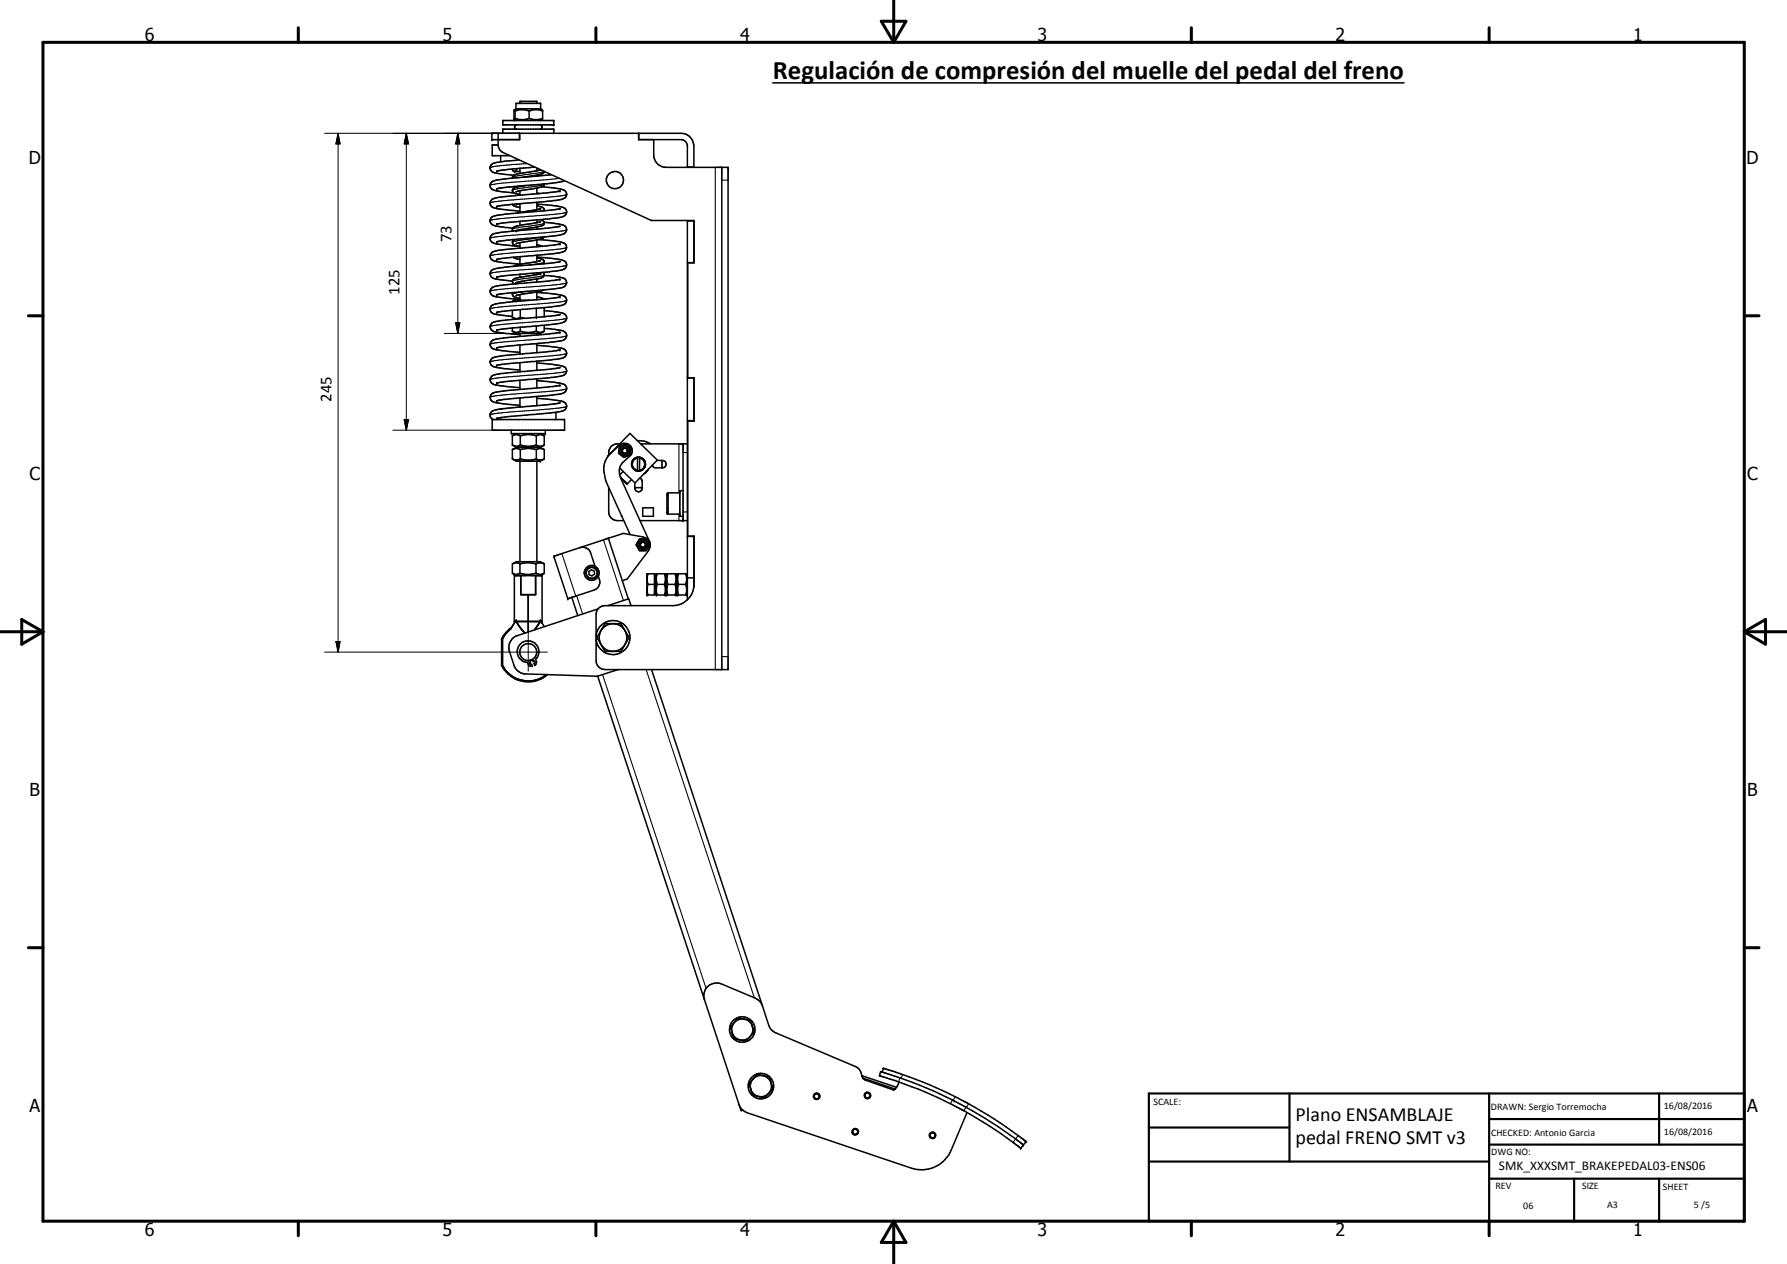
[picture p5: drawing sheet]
<svg xmlns="http://www.w3.org/2000/svg" width="420mm" height="297mm" viewBox="0 0 420 297" stroke-linecap="round" stroke-linejoin="round" font-family="sans-serif">
<g fill="none" stroke="#000" stroke-width=".35">
<path d="M181.7 19.5h148.4M117.1 31.3l.1 3.1 .3 .9 .8 .6 34.8 15.9h10.1v10h-1.5v27h1.5v10.2h-1.5v27h1.5v11.3a5.1 5.1 0 0 1-5 5h-16a2 2 0 0 0-2 2v4.9M117.1 34.1h-1.4v2.5h4.1M117.7 36.6v1.4M117.8 38l-.4 .1a1.94 1.94 0 0 0-2.2 1.2 1.52 1.52 0 0 0 1.8 1.5l3.8 .4M118.2 28.3h12v1h-12zM118.2 31.3v-.9h12v.9M120.5 39.8l.3 .5h1.4M121 25.8l.1 .3M121 25.8l-.1 .3 .1 2M121 28.1l.3 .2M121.1 26.1l-.1 2"/>
<path d="M121.1 26.1a4.5 4.5 0 0 1 3.3 0M121.3 29.3a.52 .52 0 0 0-.3 .6 .52 .52 0 0 0 .5 .5M121.3 25.6v-1.3h5.8v1.3M121.3 25.6h5.8M121.3 25.6l-.3 .2M121.4 39.6v.4l-.3 .3M122.1 37.6l-4.3 .4M122.1 31.3v1.5M122.2 31.3v1.5h-6.6v-1.5h44.5a3 3 0 0 1 3 3v5M122.2 24.3v-.5h4v.5M122.2 39.6v1.2M124.4 26.1a4.2 4.2 0 0 1 3.2 0"/>
<path d="M124.4 27.9a6 6 0 0 1-3.3 0M124.4 27.9a4.8 4.8 0 0 0 3.2 0M124.4 26.1v1.8M125.8 39.3l-6.2 .5-2.8 .4M126.2 39.5v.6M127.1 39.9l-5.5 1-.8 .3M127.1 25.6l.5 .5M127.2 29.3l.3 .6-.1 .2-.4 .3M127.6 26.1v1.8M127.6 27.9l-.1 .2-.4 .2M150.1 31.3v1.5h10l.8 .3 .7 .9v5.3M150.2 31.3v1.5"/>
<path d="M153.7 32.8v3.9a3 3 0 0 0 3 2.6h14.5v118.1h-29a2.09 2.09 0 0 1-2-2.1v-4.8M161.6 39.2h1.5M169.7 39.3v118.1M120.5 48l.7 .6 1 .2M120.8 41.2l-.2 .2-.1 .5M121.2 56.3a.71 .71 0 0 0-.7 .6 .71 .71 0 0 0 .6 .8l1.1 .2M122.2 58.3l-4.5 .5a2.27 2.27 0 0 0-2.4 1.1 1.6 1.6 0 0 0 1.7 1.6l5.2 .6M122.2 43.7v.1M122.2 44.8v1.1M122.2 47.9v2M122.2 52v1M122.2 54v.1"/>
<path d="M122.2 57v1.3M122.3 43.7l-5.5 .7M122.3 54.1l-.5 .1a17.9 17.9 0 0 0-6.1 .9 1.2 1.2 0 0 0-.4 1.4 1.2 1.2 0 0 0 1.2 .8l5.6 .6M122.3 54l-1 .2M122.4 47.9l-1.1 .2M123.5 43.6l-1.7 .3a1.06 1.06 0 0 0-1.2 1.1 2.36 2.36 0 0 0 1.6 .7M126.2 51.7l-7.3 .6-2.1 .4M126.2 49.3l-4.8 .8M126.2 41.1v.3M126.2 44.2v1.3M126.2 47.5v1.8M126.2 51.7v.6"/>
<path d="M126.2 53.3v.5M126.2 56.4v1.6M126.2 60v1.5M126.2 48.4a2 2 0 0 1 1.7 .7l.1 .4M126.2 47.9l4.2 .4a3.2 3.2 0 0 1 2.7 1.1 1.26 1.26 0 0 1-1.2 1.7l-5.7 .6M126.2 57.5l1.3 .4M126.2 45.3l.7 .2M126.8 56.3l5.1 .6a1.24 1.24 0 0 1 1.3 1.3 1.24 1.24 0 0 1-1.4 1.2l-4.8 .5-6.3 .6M127 51.6l.7 .3 .3 .4M127.1 52.1l-5.6 1a.84 .84 0 0 0-.9 1.2M127.1 49l-.9 .3M127.4 43.9l4.5 .5a1.21 1.21 0 0 1 1.3 1.2 1.21 1.21 0 0 1-1.2 1.3l-2.9 .4-10.3 .9-2 .3"/>
<path d="M127.9 55.7a2.25 2.25 0 0 1-2 .7l-4.6 .9M128 43.2a1.14 1.14 0 0 1-1.2 .9l-5.5 1M128 52.3a1.22 1.22 0 0 1-1.4 1l-4.3 .7M128 49.5l-7.1 .7a14 14 0 0 0-5.3 .9 1.23 1.23 0 0 0-.2 1.3 1.23 1.23 0 0 0 1.2 .7l4 .5M128 52.2l3.1 .4a2.09 2.09 0 0 1 2.2 1.3 1.53 1.53 0 0 1-1.7 1.3l-12.4 1.2-2.4 .4M128 40.3a1.54 1.54 0 0 1-1.6 .8l-3.4 .6M129.7 41.1l-12.6 1.2a1.78 1.78 0 0 0-1.9 1.1 1.47 1.47 0 0 0 1.7 1.5l4 .4M131.6 53.2h.1M131.6 57.3l-1.7 .4-7.7 .6M131.6 57.3h.1M131.6 49l-3.6 .5M131.6 49h.1"/>
<path d="M131.6 44.9l-3 .4-11.2 1.1a2.18 2.18 0 0 0-2.1 1.1 1.6 1.6 0 0 0 1.7 1.6l5.2 .5M131.6 44.9h.1M131.7 53.2l-2.6 .4-6.8 .5M132.7 42.5a67.2 67.2 0 0 1-10.4 1.2M161.6 51.8v89.2M161.6 51.9h1.5M163.1 51.8v10M116.8 65.1v.1M120.5 66l.1 .5 .3 .2M120.5 72.9v1.7M120.5 77.1v.8M120.5 74.6a1.76 1.76 0 0 0 1.8 0"/>
<path d="M120.5 74.6l.7 .4M120.5 77.9l.9 .5h5.6l1-.5M120.5 77.9a1.61 1.61 0 0 0 1.8 0M120.5 77.1l-3.7 .5M120.6 68.7a.71 .71 0 0 0 0 .9 .71 .71 0 0 0 .7 .3l.9 .2M120.7 60.5l-3.9 .5M120.7 60.5l1.5 .5M121.2 75l-3.1 .3a3.4 3.4 0 0 0-2.8 1 1.25 1.25 0 0 0 1.2 1.7l5.7 .7M122.2 60.3v1.8M122.2 64.5v.7M122.2 66.2v.4M122.2 69.3v1.3"/>
<path d="M122.2 78.4v.7M122.2 79a28.3 28.3 0 0 0-6.5 1.1 1.2 1.2 0 0 0-.3 1.3 1.2 1.2 0 0 0 1.1 .8l5.7 .6M122.2 66.6l-4.8 .5a2.18 2.18 0 0 0-2.1 1.1 1.31 1.31 0 0 0 1.2 1.5l5.7 .7M122.2 62.1l-1.5 .5M122.3 72.8v1.8M122.3 76.9v1M122.3 74.6l1.1 .2M122.3 77.9a6.1 6.1 0 0 0 3.8 0M122.3 72.8l-5.5 .6M124.5 70.6h-3.5l-.5 .3M126.1 74.6h.1M126.1 76.6l-5.6 .5"/>
<path d="M126.1 72.4v2.2M126.1 76.6v1.3M126.1 77.9a1.61 1.61 0 0 0 1.9 0M126.2 64.1l-9.4 1M126.2 64.1v.4M126.2 65.5v.8M126.2 68.6v1.8M126.2 78.4v.3M126.2 60.6l.7 .1a.85 .85 0 0 1 .9 .4 .85 .85 0 0 1 0 .9M126.2 60.4l4.6 .4a3.5 3.5 0 0 1 2.2 .8 1.26 1.26 0 0 1-1.1 1.9l-5.7 .6M126.2 68.7l4.6 .4a3.5 3.5 0 0 1 2.2 .8 1.23 1.23 0 0 1-1.1 1.9l-9.6 1M126.2 69.8l1.6 .5"/>
<path d="M127.1 61.3l-4.9 .8M127.1 64.3l-5 .9a1.64 1.64 0 0 0-1.6 .8M127.6 64l.3 .3 .1 .3M127.7 68.2l-1.3 .4-5.1 .9M127.8 72.3l.2 .1v2M128 76.5v1.4M128 64.7l3.1 .4a1.99 1.99 0 0 1 2.2 1.3 1.65 1.65 0 0 1-1.9 1.3l-10.9 1-3.7 .6M128 73l2.8 .3a2.5 2.5 0 0 1 2.3 1 1.11 1.11 0 0 1-.6 1.4l-1.7 .4-4.7 .5M128 77.1l2.8 .4a2.61 2.61 0 0 1 2.3 .9 1.34 1.34 0 0 1-1.5 1.7l-14.8 1.6M128 64.6l-.1 .2a3.2 3.2 0 0 1-2.4 .9l-4.2 .7M131.6 61.5h.1M131.6 73.9l-2.1 .4-8.3 .7"/>
<path d="M131.6 73.9h.1M131.6 69.8l-2.3 .3-5.8 .6a39.1 39.1 0 0 0-7.7 1 1.25 1.25 0 0 0-.4 1.5 1.25 1.25 0 0 0 1.4 .7l3.7 .4M131.6 69.8h.1M131.7 78.1l-2.6 .4-6.9 .5M131.7 61.5l-2.4 .3-5.9 .6a33.8 33.8 0 0 0-7.6 1 1.2 1.2 0 0 0-.4 1.4 1.2 1.2 0 0 0 1.2 .8l3.9 .4M131.7 65.6l-2.6 .4-6.9 .6M161.6 61.7h1.5M115.7 98.6h17v2.5h-17zM116.8 85.9h.1M117.7 98.1v.5M118.1 96.1h-.4M122.2 81.1v2.1"/>
<path d="M122.2 85.2v2.2M122.2 89.4v2.1M122.2 93.5v2.2M122.2 91.5l-2.5 .2a10.1 10.1 0 0 0-4 .8 1.2 1.2 0 0 0-.3 1.4 1.2 1.2 0 0 0 1.1 .7l5.7 .6M122.2 87.4l-4.1 .4a3.4 3.4 0 0 0-2.8 1 1.42 1.42 0 0 0 1.7 1.8l5.2 .5M122.2 83.2l-5.6 .7a1.21 1.21 0 0 0-1.3 1.1 1.21 1.21 0 0 0 1.2 1.3l5.7 .7M126.2 89l-7.3 .7-2.1 .3M126.2 84.9l-9.4 1M126.2 93.2l-9.4 .9M126.2 80.7v2.2M126.2 84.9v2.1M126.2 89v2.2"/>
<path d="M126.2 93.2v2.1M126.2 93.6l3.8 .4a3.8 3.8 0 0 1 3.1 1 1.21 1.21 0 0 1-1.2 1.7l-13 1.3-2.1 .3M126.2 81.2l4.9 .5a2.12 2.12 0 0 1 2 .9 1.21 1.21 0 0 1-1.2 1.6l-5.7 .7M126.2 85.3l4.9 .5a1.93 1.93 0 0 1 2.2 1.4 1.87 1.87 0 0 1-2.2 1.3l-4.9 .5M126.2 89.5l4.9 .5a1.93 1.93 0 0 1 2.2 1.3 1.95 1.95 0 0 1-2.2 1.4l-4.9 .5M130.7 96.9v1.7M131.6 94.7l-2.1 .3-12.8 1.3a1.31 1.31 0 0 0-1.2 .6 1.31 1.31 0 0 0 0 1.4l.5 .3M131.6 94.7h.1M131.6 86.4l-2.1 .3-7.3 .7M131.6 86.4h.1M131.6 82.2l-2.1 .4-7.3 .6M131.6 82.2h.1"/>
<path d="M131.7 90.6l-9.5 .9M161.6 88.8h1.5M161.6 98.8h1.5M163.1 88.8v10.2M120.2 101.1v.8h8v-.8M120.5 102.4v2.2M120.5 105.7v2.1M120.5 107.8l.9 .6h5.6l1-.6M120.5 107.8l.7 .3h.7l.4-.3M120.5 105.7a1.76 1.76 0 0 1 1.8 0M120.5 104.6l.9 .3 .9-.3M120.5 102.4a1.61 1.61 0 0 1 1.8 0"/>
<path d="M120.5 104.6l.9 .5M121.4 105.1h5.6M121.4 105.1l-.9 .6M121.4 101.9l-.9 .5M122.2 108.4v23.6M122.3 107.8a5.8 5.8 0 0 0 3.8 0M122.3 105.7a6.1 6.1 0 0 1 3.8 0M122.3 102.4v2.2M122.3 105.7v2.1M122.3 104.6a5.8 5.8 0 0 0 3.8 0M122.3 102.4a6.1 6.1 0 0 1 3.8 0M126.1 107.8l.7 .3h.7l.5-.3"/>
<path d="M126.1 104.6l.9 .3 1-.3M126.1 105.7a1.73 1.73 0 0 1 1.9 0M126.1 102.4v2.2M126.1 105.7v2.1M126.1 102.4a1.61 1.61 0 0 1 1.9 0M126.2 108.4v23.6M127 105.1l1 .6M127 101.9l1 .5M128 102.4v2.2M128 105.7v2.1M128 104.6l-1 .5M142.9 107.3l5.2-5.4 6.4 6.2-5.2 5.4-3.6-3.5"/>
<path d="M143.1 114.6v5.7a2.09 2.09 0 0 0 2 2h1.5M145.7 104.3a2.18 2.18 0 0 0-2.6 2.6M145.7 104.9l.6-.2a1.04 1.04 0 0 1 1.5 .2l.6 .5-.2 1.5-.6 .2a1.07 1.07 0 0 1-1.7-.3 .92 .92 0 0 1-.3-1.3zM146 112.4l1.4 1.3 1.1-1M146.2 106l.2 .5 .4 .2M146.3 105.5l-.1 .4M146.4 105.4l.7-.2 .4 .2 .1 .5M146.5 110.8l-.8 .8M146.8 105.2a.74 .74 0 0 0-.6 .9 .74 .74 0 0 0 1 .5M147 105.2l.6 .5M147.5 106.4l-.2 .2M147.6 105.8a.72 .72 0 0 1-.7 .9"/>
<path d="M147.6 106l-.1 .3M148.6 109.6h-.1M148.7 108.2a1.65 1.65 0 0 0 .1 1.8 1.65 1.65 0 0 0 1.6 .7M149.3 114.6h1.7M149.7 110.6l-.1 .1M149.8 103.5l1.7 .2 1.5 .6M149.9 107.6a1.48 1.48 0 0 0-1.2 1.5 1.48 1.48 0 0 0 1.2 1.4M149.9 107.5v3.2M149.9 107.5h.5M149.9 110.7h.5M149.9 107.5l-1 .6M150.4 110.5v.2"/>
<path d="M150.4 107.5v.1M150.4 107.6v2.9M150.4 107.6a1.49 1.49 0 0 1 1.2 1.5 1.49 1.49 0 0 1-1.2 1.4M150.4 107.5l.3 .1a1.52 1.52 0 0 1 1 1M150.4 112.4l.4 .2 .1 .3 .1 1.8a.87 .87 0 0 1-.9 .9 .87 .87 0 0 1-.8-.9v-1.2M150.7 104.3h10.9M151.1 119.3h2.5v2h-2.5zM151.5 110l-.5 .5-.6 .2M151.5 109.8a1.62 1.62 0 0 0-.8-2.3 1.62 1.62 0 0 0-2.2 1.1 1.62 1.62 0 0 0 1.4 2.1M151.8 108.9a1.68 1.68 0 0 1-1.1 1.7M152.5 110.2l-.6 .8-.6 .4M154.5 108.2h1.2a.87 .87 0 0 1 .9 .9 .87 .87 0 0 1-.9 .8h-1.9l-.4-.6"/>
<path d="M155.6 108.2v1.7M159.8 115.8h-2.7l-.3 .3 .1 4.6 2.9 .1M160.6 115.3h-.8v6h.8M160.6 104.3v18M120.6 132.5l.8-.5h5.6l1 .5M120.6 134.7l.8 .6M122.2 132.5v2.2M122.2 132.5a6.7 6.7 0 0 1 3.8 0M122.2 132.5a1.61 1.61 0 0 0-1.7 0v2.2l.1 .1a1.41 1.41 0 0 0 1.6-.1M122.2 134.7l.6 .1a5.7 5.7 0 0 0 3.2-.1M122.5 135.3v4.4h3.4v-4.4M124.2 139.7v8.8"/>
<path d="M126 132.5a1.92 1.92 0 0 1 2 0M126 134.7a1.69 1.69 0 0 0 2 0M126 132.5v2.2M128 134.7l-1 .6M128 132.5v2.2M136.3 128.7a2 2 0 0 1 2.6 1.3l1 3.1M138.5 134.3l.6-.4 .6 .3 .1 .7-.6 .4-.7-.3zM143 126.5l-12.8 4.2 3.3 10 6.1-2a2.12 2.12 0 0 0 1.1-3.3M143 126.5h.1M143 126.5l3.6-1.2 4.4 .9a2.14 2.14 0 0 1 1.7 1.8M143 126.5l4.7 14.3M146.1 121.2l.1 .1"/>
<path d="M148.2 125.6l-5.5-12.1a6.6 6.6 0 0 1 0-5.9l1-1.2 2-1.8a1.74 1.74 0 0 1 2.5 .2 1.74 1.74 0 0 1-.2 2.4 6.1 6.1 0 0 0-2.1 2.2 3.7 3.7 0 0 0 .1 3.1l6.7 14.8M150.4 126.7h1.6l.2 .3a1.24 1.24 0 0 1-.1 2l-.2 .4h-1.5l-.6-1a.51 .51 0 0 1 .1-.9zM150.4 127.9l.2 .6 .5 .3M150.5 122.3h11.1M150.7 127.4l.7-.1a.76 .76 0 0 1 .5 1 .76 .76 0 0 1-1.1 .4 .76 .76 0 0 1-.2-1.1M151 127.3l-.6 .5M151.3 127.3l.4 .2M151.5 126.3a1.75 1.75 0 0 1 1.2 2.6M151.7 127.6l.1 .1a.77 .77 0 0 1-.6 1.1M152.1 134.8h1.8v5h-1.8zM152.1 136.4l.2 .9M152.1 138.9l.2 .9"/>
<path d="M152.3 134.8l-.2 1M152.3 137.3l-.2 1M152.3 137.3h1.6M152.7 128.1l-.2 1.2-5 6.8-1.2 .4M153.9 135.2h.2M153.9 139.5h.2M154.5 137.3h1.7M154.5 137.3a3.8 3.8 0 0 0 0 2.5M154.5 134.8l-.2 1.3 .2 1.2M156.2 134.8l.3 1-.3 1.5M156.2 137.3l.3 1-.3 1.5M156.6 135.1l-.1-.3h-2.2l-.2 .3v4.4l.2 .3h2.2l.1-.3"/>
<path d="M156.6 135.1l.2-.3h2.2l.1 .3M156.6 139.5l.2 .3h2.2l.1-.3M156.6 135.1v4.4M157 137.3h1.7M157 134.8l-.2 1 .2 1.5M157 137.3l-.2 1 .2 1.5M158.7 134.8l.3 1-.3 1.5M158.7 137.3l.3 1-.3 1.5M159.1 135.1l.2-.3h2.1l.2 .3M159.1 139.5l.2 .3h2.1l.2-.3M159.1 135.1v4.4M159.5 137.3h1.7"/>
<path d="M159.5 137.3a3.2 3.2 0 0 0 0 2.5M159.5 134.8a3.2 3.2 0 0 0 0 2.5M161.2 134.8l.2 1-.2 1.5M161.2 137.3l.2 1-.2 1.5M161.6 126.1h1.5M161.6 135.8h1.6M163.1 126v12M117.9 150.1h.2M117.9 156.4h.2M117.9 150.1v6.3M117.9 156.4a7 7 0 0 0 10.8 2.1M118.1 150.1v6.3"/>
<path d="M118.1 156.4a6.8 6.8 0 0 0 10.4 2.1M120.3 147.4l-1.4 1.2-1 1.5M120.9 146v-10.7h6.6v10.7M120.9 146h.3M120.9 146l.2 .2M121.4 146h5.6M121.4 146v-.2l-1.4 2.1-1.2 1.2-.7 1M121.4 146l1.2 1.8M122.1 147.2l.5 .6M122.6 151.1a2.54 2.54 0 0 1 3.5 .3 2.54 2.54 0 0 1-.2 3.5l.2 .8-.4 .7-.2-.5 .2-.2v-.3h-.4l-.1-.4-.6 .2 .1 .4-.1 .4 .4 .1 .2 .5a.94 .94 0 0 1-1.2-.9 2.57 2.57 0 0 1-2.3-1.8 2.57 2.57 0 0 1 .9-2.8zM122.6 147.8l.8 1M127 145.8l1 1.4"/>
<path d="M127 145.8v.2M127 146l-1.3 2M127 145.8l.2 .2M127.2 146h.3M127.2 146l.1 .2 .2-.2M134.4 140.4l1.4 4.3M140.5 158.9l33.3 100.7M140.6 143.1l-19.3 6.4a2.95 2.95 0 0 0-1.5 3.6l1.1 3.2a3 3 0 0 0 2.7 2.1l16.9 .5 4.8-1.5M141.3 148.2l1-1.6h2.3h1.4l1 1.6M141.3 148.2l-.9 1.6 1.8 3.3h3.8l.7-1.3M141.3 148.2a3.3 3.3 0 0 1 5.7 0M141.3 148.2a3.3 3.3 0 0 0 1 4.3 3.3 3.3 0 0 0 4.4-.7"/>
<path d="M142.9 142.3l4.9-1.6 .6 1.6M146.9 151.5l-.2 .3M147 148.2l.9 1.7-.8 1.2M147 148.2l.4 1.7-.3 1.2M147.1 151.1l-.4 .7M153.2 157.4l26.1 79M165.6 234.9a3 3 0 0 1 .8-3.1 3 3 0 0 1 3.2-.6l8 3.4 1 .7 .7 1.1M175.4 239.6l.9 .6 .6 1M175.4 239.6a2.8 2.8 0 0 0-2.7 .6M175.4 239.6l1.1 .2 .5 1.8M175.4 239.6l-1.7-.4-1 1M179.3 236.4l1.6 4.9 .5 .8 .7 .5 19 8a2.64 2.64 0 0 1 1.5 2.3 1.36 1.36 0 0 0 1 1l6.3 2.2h.3l.3-.2"/>
<path d="M172.1 242.7l.1 .3M172.2 243l.3 1.1 1.4 .3M172.2 243l.8 .9 .9 .5M172.7 240.2l-1 1.1 .4 1.4M172.7 240.2l-.2 .3a2.44 2.44 0 0 0-.4 2.2M173.8 259.6l.4 1.4 .4-.1M173.8 259.6l.8 1.3M176.3 243.6l-1 1.1-1.4-.3M176.3 243.6l-1.2 .8h-1.2M176.4 255.7a2.59 2.59 0 0 0 1.9 2M176.4 255.6l.5 1.7 1.4 .4M177 241.6l.3 1-1 1"/>
<path d="M177 241.6l-.1 1.1-.6 .9M177.1 253.5l-1 1.1 .3 1.1M177.1 253.5l-.6 1-.1 1.1M178.3 257.7h.4M179.5 252.8l.3 .1M179.5 252.8l-1.4-.3-1 1M179.5 252.8h-1.2l-1.2 .7M179.8 252.9l1.1 .2 .3 1.1M179.8 252.9l1 .6 .4 .7M180.8 256.9l-1.1 1.1-1-.3M180.8 256.9a2.34 2.34 0 0 1-2.1 .8M181 256.7l-.2 .2"/>
<path d="M181.2 254.2l.1 .3M181.3 254.5l.4 1.4-.7 .8M181.3 254.5a2.47 2.47 0 0 1-.3 2.2M202.6 252.8l8.2 2.7M202.9 253.4l7.6 2.5M207 251.8l.2 .1a98.3 98.3 0 0 1 27.4 12.8l6 4.4-.7 .7-1-.8a91.8 91.8 0 0 0-12.4-8l-.7-.4a88.9 88.9 0 0 0-15-6.5l-4-1.3zM207.4 252l.3-1 3.2 1.1a94.4 94.4 0 0 1 15.7 6.7 105.3 105.3 0 0 1 14.6 9.5l-.6 .8M211.4 254.3l-.9 1.6M174.6 260.9l1.1 .6 38.6 13a7.6 7.6 0 0 0 9.3-4.2l3.8-8.8M241.1 268.1v.1"/>
<circle cx="144.6" cy="42.3" r="2.02"/>
<circle cx="146.9" cy="105.9" r="1.16"/>
<circle cx="146.9" cy="105.9" r=".6"/>
<circle cx="139.1" cy="134.6" r="1.37"/>
<circle cx="139.1" cy="134.7" r="1.76"/>
<circle cx="151.1" cy="128" r=".61"/>
<circle cx="151.2" cy="128" r="1.14"/>
<circle cx="124.2" cy="153.2" r="2"/>
<circle cx="144.1" cy="149.8" r="4"/>
<circle cx="174.5" cy="241.9" r="3"/>
<circle cx="178.9" cy="255.2" r="3"/>
<circle cx="192" cy="257.6" r=".58"/>
<circle cx="192" cy="257.6" r=".75"/>
<circle cx="203.9" cy="257.4" r=".75"/>
<circle cx="203.9" cy="257.4" r=".59"/>
<circle cx="201.1" cy="265.9" r=".76"/>
<circle cx="201.1" cy="265.9" r=".6"/>
<circle cx="219.2" cy="266.8" r=".74"/>
<circle cx="219.3" cy="266.8" r=".6"/>
</g>
<g fill="none" stroke="#000" stroke-width=".25">
<path d="M115.2 39.4h.1M123.9 38.4l-6.1 .5-2.6 .5M168.2 39.3v118.1M120.5 41.7h.1M120.5 44.7h.1M120.5 56.9v.1M127.3 55.8l-3 .4a10.1 10.1 0 0 0-3.8 .7M127.9 40.3l-.8 .3-5.9 .8-.7 .3M128 52.4l-.7 .3-4.8 .7-1.7 .3-.3 .2M128 43.2a11.6 11.6 0 0 1-4.5 .9l-1.9 .3-1.1 .3M128 49.3l-.4 .3M131.5 41.9l-14.1 1.2-2.2 .5"/>
<path d="M133.2 45.7l-3 .5-12 1-2.4 .3-.6 .3M133.2 54l-1.7 .4-3.4 .3-10.6 .8-1.7 .3-.6 .2M133.2 58.2h.1M133.2 54h.1M133.2 45.7h.1M133.2 49.8h.1M133.2 49.8l-1 .4-2.2 .2-13.3 1.1-1.3 .2-.2 .2M133.3 58.1a32.2 32.2 0 0 1-6.9 .9l-8.9 .7-2.2 .4M133.3 45.6l-.1 .1M169.7 42.3h1.5M115.2 68.5h.1M115.3 60.1v.1"/>
<path d="M115.3 60.2h-.1M120.6 69v.1M123.3 68.5l-2 .3-.8 .4M128 64.6l-1.1 .4-5.8 .8-.6 .3M128 61.6l-.6 .2-3 .5M133.2 70.6l-1 .3-2.2 .3-12.5 .9-1.9 .3-.4 .2M133.2 78.9l-2.3 .5-13.4 1-1.7 .3-.6 .2M133.2 78.9h.1M133.2 66.5l-2.3 .4-13.4 1.1-2.3 .5M133.2 66.5h.1M133.2 66.4v.1M133.2 70.6h.1"/>
<path d="M133.3 62.3l-1.1 .3-2.2 .3-13.3 1-1.5 .4M133.3 74.7l-1.1 .4-2.2 .2-12.1 .9-2.3 .4-.4 .2M133.3 78.9h-.1M115.3 93.3h.1M115.3 80.9h.1M115.3 93.3l-.1 .1M133.2 91.4l-2.3 .4-13.4 1.1-2.2 .4M133.2 91.4h.1M133.2 83.1l-1 .3-2.2 .2-12.5 1-1.9 .3-.4 .2M133.2 87.2l-3.6 .6-12.3 1-1.7 .2-.4 .2M133.2 83.1h.1M133.2 87.2h.1"/>
<path d="M133.2 83v.1M133.3 95.5l-1.1 .3-3 .3-11.9 1-1.7 .2-.4 .2M133.3 91.3l-.1 .1M145.8 112l1.7 1.7M147.5 113.7h.1M157.1 115.8v5M159.6 104.3v11.5M160.6 106.3h1M132.1 130.1l3.3 10M135.6 140l1.4 4.3M141.9 126.9l4.7 14.2M159.6 120.8v1.5"/>
<path d="M160.6 120.3h1M141.7 158.5l24.3 73.8M151.9 157.4l25.5 77.1M169.7 154.3h1.5M211.6 253.3l-.3 1M212.2 252.5l-.3 .9M223.9 258.5l-.4 .9M224.4 258.7h.1M224.6 257.7l-.5 .9M227.7 259.4l-.5 .9M227.1 260.2l-.5 .8M239.4 266.9l-1.2 1.6"/>
<circle cx="139.1" cy="134.6" r="1.21"/>
</g>
<g fill="#000">
<circle cx="115.6" cy="31.3" r=".18"/>
<circle cx="115.6" cy="32.8" r=".18"/>
<circle cx="121" cy="25.8" r=".18"/>
<circle cx="121" cy="28.1" r=".18"/>
<circle cx="122.2" cy="23.8" r=".18"/>
<circle cx="130.2" cy="30.4" r=".18"/>
<circle cx="130.2" cy="29.3" r=".18"/>
<circle cx="130.2" cy="28.3" r=".18"/>
<circle cx="116.8" cy="52.7" r=".18"/>
<circle cx="116.8" cy="56.8" r=".18"/>
<circle cx="116.8" cy="40.2" r=".18"/>
<circle cx="116.8" cy="44.4" r=".18"/>
<circle cx="116.8" cy="48.5" r=".18"/>
<circle cx="121" cy="40.3" r=".18"/>
<circle cx="121.4" cy="54.2" r=".18"/>
<circle cx="127.1" cy="49.1" r=".18"/>
<circle cx="131.6" cy="57.3" r=".18"/>
<circle cx="131.6" cy="49" r=".18"/>
<circle cx="131.6" cy="44.9" r=".18"/>
<circle cx="116.8" cy="69.3" r=".18"/>
<circle cx="116.8" cy="77.6" r=".18"/>
<circle cx="116.8" cy="73.4" r=".18"/>
<circle cx="116.8" cy="61" r=".18"/>
<circle cx="116.8" cy="65.2" r=".18"/>
<circle cx="121" cy="70.6" r=".18"/>
<circle cx="121.4" cy="66.4" r=".18"/>
<circle cx="126.1" cy="74.6" r=".18"/>
<circle cx="127" cy="78.4" r=".18"/>
<circle cx="127.1" cy="64.3" r=".18"/>
<circle cx="131.6" cy="69.8" r=".18"/>
<circle cx="131.6" cy="65.7" r=".18"/>
<circle cx="131.6" cy="78.1" r=".18"/>
<circle cx="116.8" cy="85.9" r=".18"/>
<circle cx="116.8" cy="90" r=".18"/>
<circle cx="116.8" cy="94.1" r=".18"/>
<circle cx="116.8" cy="81.7" r=".18"/>
<circle cx="116.8" cy="98.3" r=".18"/>
<circle cx="131.6" cy="82.2" r=".18"/>
<circle cx="131.6" cy="90.6" r=".18"/>
<circle cx="127" cy="108.4" r=".18"/>
<circle cx="127" cy="105.1" r=".18"/>
<circle cx="128.2" cy="101.9" r=".18"/>
<circle cx="160.6" cy="104.3" r=".18"/>
<circle cx="127" cy="132" r=".18"/>
<circle cx="130.2" cy="130.7" r=".18"/>
<circle cx="152.1" cy="134.8" r=".18"/>
<circle cx="152.1" cy="139.8" r=".18"/>
<circle cx="154.3" cy="139.8" r=".18"/>
<circle cx="154.3" cy="134.8" r=".18"/>
<circle cx="156.5" cy="134.8" r=".18"/>
<circle cx="156.5" cy="139.8" r=".18"/>
<circle cx="156.8" cy="139.8" r=".18"/>
<circle cx="156.8" cy="134.8" r=".18"/>
<circle cx="156.8" cy="120.5" r=".18"/>
<circle cx="159" cy="139.8" r=".18"/>
<circle cx="159" cy="134.8" r=".18"/>
<circle cx="159.3" cy="139.8" r=".18"/>
<circle cx="159.3" cy="134.8" r=".18"/>
<circle cx="160.6" cy="122.3" r=".18"/>
<circle cx="161.4" cy="139.8" r=".18"/>
<circle cx="161.4" cy="134.8" r=".18"/>
<circle cx="127.3" cy="146.2" r=".18"/>
<circle cx="133.5" cy="140.7" r=".18"/>
<circle cx="240" cy="269.8" r=".18"/>
<circle cx="240.6" cy="269.1" r=".18"/>
<circle cx="241.2" cy="268.2" r=".18"/>
<circle cx="241.2" cy="268.3" r=".18"/>
</g>
<g fill="none" stroke="#000" stroke-width=".71">
<path d="M10.1 9.9h400v277.1h-400zM70.1 6.5v3.4M140.1 6.5v3.4M207.2 5h5.8l-2.9 4.9zM210.1 0v9.9M280.1 6.5v3.4M350.1 6.5v3.4M6.7 74.2h3.4M410.1 74.2h3.5M.1 148.5h10M5.1 145.6l5 2.9-5 2.9zM410.1 148.5h10"/>
<path d="M410.1 148.5l5-2.9v5.8zM6.7 222.7h3.4M410.1 222.7h3.5M70.1 287v3.4M140.1 287v3.4M210.1 287v10M210.1 287l2.9 5h-5.8zM280.1 287v3.4M350.1 287v3.4"/>
</g>
<path d="M270.1 257h140v30h-140zM303.2 257v16M350.1 257v30M390.1 257v12M270.1 265h33.1M270.1 273h80M350.1 277h60M350.1 269h60M350.1 263h60M370.1 277v10M390.1 277v10" fill="none" stroke="#000" stroke-width=".51"/>
<g fill="none" stroke="#000" stroke-width=".24">
<path d="M76.3 31.3h45.9M79.5 31.3l.5 2.5h-1zM79.5 31.3v121.9M95.5 31.3l.5 2.5h-1zM95.5 31.3v69.8M107.6 31.3l.5 2.5h-1zM107.6 31.3v47.1M104.5 78.4h16.9M107.1 75.9h1l-.5 2.5zM95 98.6h1l-.5 2.5zM92.4 101.1h23.3M76.3 153.2h52.4"/>
<path d="M79 150.7h1l-.5 2.5zM124.2 148.8v8.9"/>
</g>
<path d="M79.5 31.3l.5 2.5h-1zM95.5 31.3l.5 2.5h-1zM107.6 31.3l.5 2.5h-1zM107.1 75.9h1l-.5 2.5zM95 98.6h1l-.5 2.5zM79 150.7h1l-.5 2.5z" fill="#000"/>
<text font-size="6.3" x="181.7" y="18.6">Regulación de compresión del muelle del pedal del freno</text>
<g font-size="4.7">
<text x="304.6" y="263.5">Plano ENSAMBLAJE</text>
<text x="304.6" y="268.9">pedal FRENO SMT v3</text>
</g>
<g font-size="4.2">
<text x="34" y="9.6">6</text>
<text x="104" y="9.6">5</text>
<text x="174" y="9.6">4</text>
<text x="244" y="9.6">3</text>
<text x="314" y="9.6">2</text>
<text x="384" y="9.6">1</text>
<text x="6.8" y="38.7">D</text>
<text x="410.6" y="38.7">D</text>
<text x="7" y="112.9">C</text>
<text x="410.8" y="112.9">C</text>
<text x="7" y="187.1">B</text>
<text x="410.8" y="187.1">B</text>
<text x="7" y="261.4">A</text>
<text x="410.8" y="261.4">A</text>
<text x="34" y="290.4">6</text>
<text x="104" y="290.4">5</text>
<text x="174" y="290.4">4</text>
<text x="244" y="290.4">3</text>
<text x="314" y="290.4">2</text>
<text x="384" y="290.4">1</text>
</g>
<g font-size="3.9">
<text x="106.1" y="56.9" transform="rotate(-90 106.1 56.9)">73</text>
<text x="94" y="69.2" transform="rotate(-90 94 69.2)">125</text>
<text x="78" y="94.4" transform="rotate(-90 78 94.4)">245</text>
</g>
<text font-size="3.1" x="352.4" y="275">SMK_XXXSMT_BRAKEPEDAL03-ENS06</text>
<g font-size="2.4">
<text x="271.2" y="259.7">SCALE:</text>
<text x="350.6" y="260.8">DRAWN: Sergio Torremocha</text>
<text x="391.2" y="260.6">16/08/2016</text>
<text x="350.6" y="267">CHECKED: Antonio Garcia</text>
<text x="391.2" y="266.7">16/08/2016</text>
<text x="350.6" y="271.4">DWG NO:</text>
<text x="351.6" y="279.3">REV</text>
<text x="372" y="279.4">SIZE</text>
<text x="391" y="279.6">SHEET</text>
<text x="358.1" y="284.1">06</text>
<text x="377.9" y="283.8">A3</text>
<text x="398.3" y="283.8">5 /5</text>
</g>
</svg>
